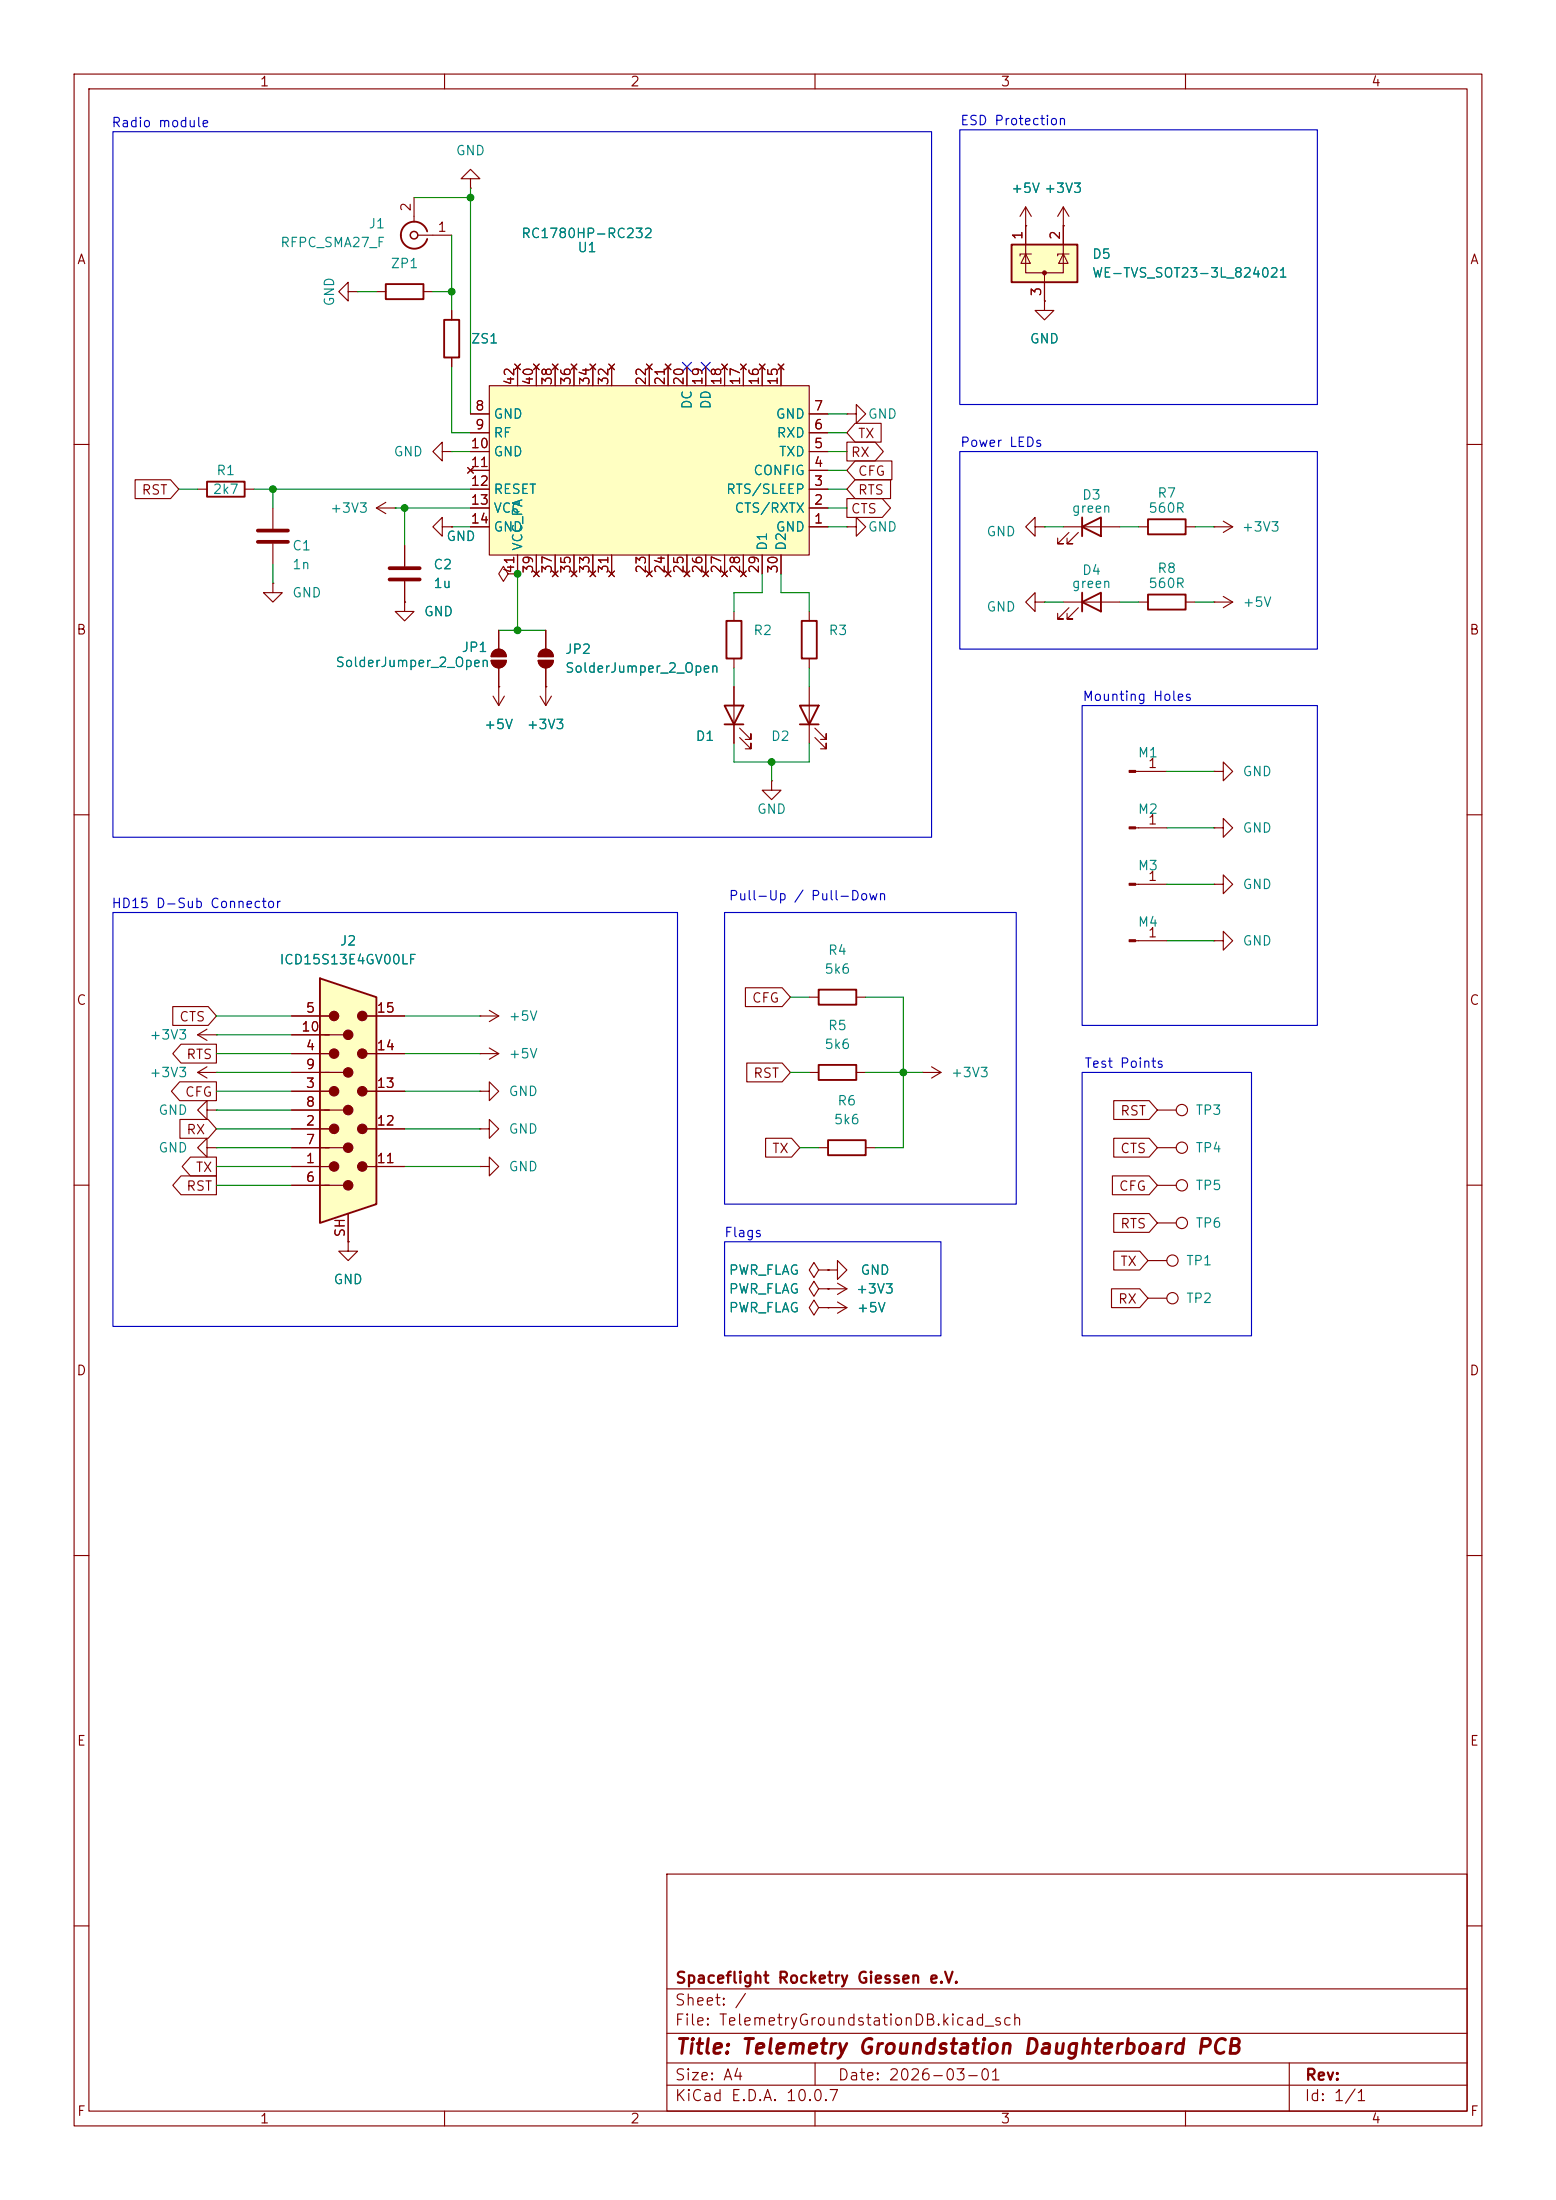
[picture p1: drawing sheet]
<svg xmlns="http://www.w3.org/2000/svg" width="210mm" height="297mm" viewBox="0 0 210 297" stroke-linecap="round" stroke-linejoin="round" font-family="sans-serif">
<path d="M0 0h210v297h-210z" fill="#fff" stroke="#fff" stroke-width=".13"/>
<g fill="none" stroke="#840000" stroke-width=".15">
<path d="M10 10h190v277h-190zM12 12h186v273h-186zM60 10v2M110 10v2M160 10v2M10 60h2M26.7 66h1.2M33 66h1.3M50.8 68.6l1.3 .7M50.8 68.6h2.5M52.1 67.8l-1.3 .8M53.3 68.6h.1"/>
<path d="M59.7 61v-1.3l-1.3 1.3 1.3 1.2v-1.2h1.3M61 61h.1M198 60h2M10 110h2M198 110h2M26.7 139.7l1.2 .8M26.7 139.7h2.5M27.9 138.9l-1.2 .8M29.2 139.7h.1M10 160h2M26.7 144.8l1.2 .7M26.7 144.8h2.5"/>
<path d="M27.9 154.9v-1.2l-1.2 1.2 1.2 1.3v-1.3h1.3M27.9 149.9v-1.3l-1.2 1.3 1.2 1.2v-1.2h1.3M27.9 144l-1.2 .8M29.2 154.9h.1M29.2 144.8h.1M29.2 149.9h.1M198 160h2M47 167.6v1.3h1.3l-1.3 1.3-1.3-1.3h1.3M47 167.6h.1M10 210h2M198 210h2M90 253h108v32h-108z"/>
<path d="M10 260h2M90 278.5h108M90 274.5h108M90 268.5h108M110 278.5v3M174 278.5v6.5M198 260h2M60 285v2M90 281.5h108M110 285v2M160 285v2"/>
</g>
<path d="M27.9 65h5.1v2.1h-5.1z" fill="none" stroke="#840000" stroke-width=".25"/>
<path d="M43.2 132.1l7.6 2.5v28l-7.6 2.5z" fill="#ffffc2"/>
<path d="M57.7 31.2a1.81 1.81 0 0 0-2.8-.9 1.81 1.81 0 0 0 0 2.9 1.81 1.81 0 0 0 2.8-.9M59.9 43.2h2.1v5.1h-2.1zM98 83.8h2.1v5.1h-2.1zM107.9 95.3h2.6l-1.3 2.5zM107.9 97.8h2.6M154.9 80.3h5.1v2h-5.1zM43.2 132.1l7.6 2.5v28l-7.6 2.5zM110.5 133.6h5.1v2h-5.1zM110.5 143.8h5.1v2h-5.1zM111.8 153.9h5v2.1h-5z" fill="none" stroke="#840000" stroke-width=".25"/>
<g fill="none" stroke="#840000" stroke-width=".15">
<path d="M47 39.4v-1.3l-1.3 1.3 1.3 1.2v-1.2h1.3M48.3 39.4h.1M55.9 26.7v3.3M56.4 31.8h4.6M61 41.9v1.3M61 48.3v1.2M114.3 55.9h1.3v-1.3l1.2 1.3-1.2 1.3v-1.3M114.3 55.9h.1M36.8 78.7v1.3h1.3l-1.3 1.3-1.2-1.3h1.2M36.8 78.7h.1M36.8 68.6v2.8M36.8 73.4v2.8"/>
<path d="M54.6 73.7v2.8M54.6 78.5v2.8M59.7 71.1v-1.2l-1.3 1.2 1.3 1.3v-1.3h1.3M61 71.1h.1M68.6 77.5l-.7-1-.6 1 .6 1 .7-1h1.2M69.8 77.5h.1M139.7 71.1v-1.2l-1.3 1.2 1.3 1.3v-1.3h1.3M141 71.1h.1M54.6 81.3v1.3h1.3l-1.3 1.2-1.3-1.2h1.3M54.6 81.3h.1M66.3 89.2h2a1.02 1.02 0 0 1-1 1 1.02 1.02 0 0 1-1-1zM66.5 94l.8 1.3"/>
<path d="M66.6 87.9a1.02 1.02 0 0 1 1.1-.2 1.02 1.02 0 0 1 .6 .9h-2l.1-.4zM67.3 92.7h.1M67.3 85.1v2.5M67.3 90.2v5.1M68.1 94l-.8 1.3M72.6 89.2h2.1a1.02 1.02 0 0 1-1 1 1.02 1.02 0 0 1-1.1-1zM72.9 94l.8 1.3M72.9 87.9a1.02 1.02 0 0 1 1.1-.2 1.02 1.02 0 0 1 .7 .9h-2.1l.1-.4zM73.7 92.7h.1M73.7 85.1v2.5M73.7 90.2v5.1M74.4 94l-.7 1.3"/>
<path d="M99.1 82.6v1.2M99.1 88.9v1.3M109.2 92.7v7.6M110 99.6l1.5 1.5v-.8v.8h-.8M110 98.3l1.5 1.5v-.7v.7h-.8M139.7 81.3v-1.3l-1.3 1.3 1.3 1.3v-1.3h1.3M141 81.3h.1M153.7 81.3h1.2M160 81.3h1.3M104.1 105.4v1.3h1.3l-1.3 1.3-1.2-1.3h1.2M104.1 105.4h.1M153.3 111.8h4.2"/>
<path d="M153.3 104.1h4.2M153.3 119.4h4.2M163.8 111.8h1.3v-1.3l1.3 1.3-1.3 1.2v-1.2M163.8 111.8h.1M163.8 104.1h1.3v-1.2l1.3 1.2-1.3 1.3v-1.3M163.8 104.1h.1M163.8 119.4h1.3v-1.3l1.3 1.3-1.3 1.3v-1.3M163.8 119.4h.1M39.4 139.7h7M39.4 137.2h5M49.5 137.2h5.1M64.8 137.2h.1"/>
<path d="M64.8 137.2h2.5M66 136.4l1.3 .8M67.3 137.2l-1.3 .7M109.2 134.6h1.3M115.6 134.6h1.2M153.3 127h4.2M163.8 127h1.3v-1.3l1.3 1.3-1.3 1.3v-1.3M163.8 127h.1M39.4 154.9h7M39.4 144.8h7M39.4 149.9h7M39.4 157.5h5"/>
<path d="M39.4 152.4h5M39.4 147.3h5M39.4 142.2h5M49.5 157.5h5.1M49.5 152.4h5.1M49.5 147.3h5.1M49.5 142.2h5.1M64.8 147.3h1.2v-1.2l1.3 1.2-1.3 1.3v-1.3M64.8 147.3h.1M64.8 142.2h.1M64.8 152.4h1.2v-1.3l1.3 1.3-1.3 1.3v-1.3M64.8 152.4h.1"/>
<path d="M64.8 157.5h1.2v-1.3l1.3 1.3-1.3 1.3v-1.3M64.8 157.5h.1M64.8 142.2h2.5M66 141.5l1.3 .7M67.3 142.2l-1.3 .8M109.2 144.8h1.3M110.5 154.9h1.3M115.6 144.8h1.2M116.8 154.9h1.3M124.5 144.8h.1M124.5 144.8h2.5M125.7 144l1.3 .8"/>
<path d="M127 144.8l-1.3 .7M156.2 149.9h2.5M39.4 160h7M47 163.8v3.8M110.5 176.5l-.6-1-.7 1 .7 1 .6-1h1.3M110.5 171.5l-.6-1.1-.7 1.1 .7 1 .6-1h1.3M110.5 174l-.6-1-.7 1 .7 1 .6-1h1.3M111.8 174h.1M111.8 176.5h.1M111.8 171.5h1.2v-1.3l1.3 1.3-1.3 1.2v-1.2M111.8 171.5h.1M111.8 174h2.5"/>
<path d="M111.8 176.5h2.5M113 173.2l1.3 .8M113 175.8l1.3 .7M114.3 174l-1.3 .8M114.3 176.5l-1.3 .8M154.9 170.2h2.6M154.9 175.3h2.6M156.2 160h2.5"/>
<circle cx="159.5" cy="149.9" r=".76"/>
<circle cx="158.2" cy="170.2" r=".76"/>
<circle cx="158.2" cy="175.3" r=".76"/>
<circle cx="159.5" cy="160" r=".76"/>
</g>
<g fill="#840000" stroke="#840000" stroke-width=".15">
<path d="M152.4 111.6h.9v.3h-.9z"/>
<path d="M72.6 89.2h2.1a1.02 1.02 0 0 1-1 1 1.02 1.02 0 0 1-1.1-1z"/>
<path d="M72.9 87.9a1.02 1.02 0 0 1 1.1-.2 1.02 1.02 0 0 1 .7 .9h-2.1l.1-.4z"/>
<path d="M152.4 126.9h.9v.2h-.9z"/>
<path d="M152.4 104h.9v.3h-.9z"/>
<path d="M152.4 119.3h.9v.2h-.9z"/>
<path d="M66.3 89.2h2a1.02 1.02 0 0 1-1 1 1.02 1.02 0 0 1-1-1z"/>
<path d="M66.6 87.9a1.02 1.02 0 0 1 1.1-.2 1.02 1.02 0 0 1 .6 .9h-2l.1-.4z"/>
<circle cx="45.1" cy="137.2" r=".63"/>
<circle cx="45.1" cy="142.2" r=".63"/>
<circle cx="45.1" cy="147.3" r=".63"/>
<circle cx="45.1" cy="152.4" r=".63"/>
<circle cx="45.1" cy="157.5" r=".63"/>
<circle cx="47" cy="139.7" r=".63"/>
<circle cx="47" cy="144.8" r=".63"/>
<circle cx="47" cy="149.9" r=".63"/>
<circle cx="47" cy="154.9" r=".63"/>
<circle cx="47" cy="160" r=".63"/>
<circle cx="48.9" cy="137.2" r=".63"/>
<circle cx="48.9" cy="142.2" r=".63"/>
<circle cx="48.9" cy="147.3" r=".63"/>
<circle cx="48.9" cy="152.4" r=".63"/>
<circle cx="48.9" cy="157.5" r=".63"/>
</g>
<path d="M34.8 71.6h4.1M34.8 73.2h4.1M52.6 76.7h4M52.6 78.2h4" fill="none" stroke="#840000" stroke-width=".51"/>
<circle cx="55.9" cy="31.8" r=".51" fill="none" stroke="#840000" stroke-width=".2"/>
<path d="M136.5 33h8.9v5.1h-8.9z" fill="#ffffc2"/>
<path d="M136.5 33h8.9v5.1h-8.9z" fill="none" stroke="#840000" stroke-width=".25"/>
<path d="M138.4 34.3v2.5h5.1v-2.5M138.4 34.3l.7 1.3h-1.3zM138.4 30.5v3.8M139.2 34.3h-1.5v.2M141 36.8v3.8M143.5 34.3l.6 1.3h-1.2zM143.5 30.5v3.8M144.3 34.3h-1.6v.2M163.8 71.1h.1M163.8 71.1h2.6M165.1 70.4l1.3 .7M166.4 71.1l-1.3 .8" fill="none" stroke="#840000" stroke-width=".15"/>
<circle cx="141" cy="36.8" r=".25" fill="#840000" stroke="#840000" stroke-width=".15"/>
<path d="M66 52.1h43.2v22.8h-43.2z" fill="#ffffc2"/>
<g fill="none" stroke="#840000" stroke-width=".15">
<path d="M50.8 39.4h1.3M57.1 39.4h1.3M63.5 24.1h1.3l-1.3-1.2-1.3 1.2h1.3v1.3M63.5 25.4h.1M138.4 30.5h.1M138.4 27.9l-.7 1.3M138.4 27.9l.8 1.3M138.4 27.9v5.1M141 38.1v2.5M143.5 30.5h.1M143.5 27.9l-.8 1.3M143.5 27.9l.8 1.3"/>
<path d="M143.5 27.9v5.1M61 41.9v1.3M61 48.3v1.2M63.5 58.4h2.5M63.5 55.9h2.5M66 52.1h43.2v22.8h-43.2zM69.5 49.1l.7 .8M69.8 49.5v2.6M70.2 49.1l-.7 .8M72 49.1l.8 .8M72.4 49.5v2.6M72.8 49.1l-.8 .8"/>
<path d="M74.5 49.1l.8 .8M74.9 49.5v2.6M75.3 49.1l-.8 .8M77.1 49.1l.8 .8M77.5 49.5v2.6M77.9 49.1l-.8 .8M79.6 49.1l.8 .8M80 49.5v2.6M80.4 49.1l-.8 .8M82.2 49.1l.7 .8M82.5 49.5v2.6M82.9 49.1l-.7 .8"/>
<path d="M87.2 49.1l.8 .8M87.6 49.5v2.6M88 49.1l-.8 .8M89.8 49.1l.8 .8M90.2 49.5v2.6M90.6 49.1l-.8 .8M92.7 49.5v2.6M95.2 49.5v2.6M97.4 49.1l.8 .8M97.8 49.5v2.6M98.2 49.1l-.8 .8M99.9 49.1l.8 .8"/>
<path d="M100.3 49.5v2.6M100.7 49.1l-.8 .8M102.5 49.1l.8 .8M102.9 49.5v2.6M103.3 49.1l-.8 .8M105 49.1l.8 .8M105.4 49.5v2.6M105.8 49.1l-.8 .8M109.2 58.4h2.6M109.2 55.9h2.6M114.3 59.7h3.8l1.1 1.3-1.1 1.2h-3.8zM115.4 57.1h3.5v2.6h-3.5l-1.1-1.3z"/>
<path d="M141 40.6v1.3h1.2l-1.2 1.3-1.3-1.3h1.3M141 40.6h.1M18.2 64.8h4.8l1.1 1.2-1.1 1.3h-4.8zM54.6 73.7v2.8M54.6 78.5v2.8M61 71.1h.1M63.1 63.1l.8 .8M63.5 71.1h2.5M63.5 68.6h2.5M63.5 66h2.5M63.5 63.5h2.5M63.5 61h2.5"/>
<path d="M63.9 63.1l-.8 .8M69.8 77.5h.1M69.8 74.9v2.6M72 77.1l.8 .8M72.4 74.9v2.6M72.8 77.1l-.8 .8M74.5 77.1l.8 .8M74.9 74.9v2.6M75.3 77.1l-.8 .8M77.1 77.1l.8 .8M77.5 74.9v2.6M77.9 77.1l-.8 .8"/>
<path d="M79.6 77.1l.8 .8M80 74.9v2.6M80.4 77.1l-.8 .8M82.2 77.1l.7 .8M82.5 74.9v2.6M82.9 77.1l-.7 .8M87.2 77.1l.8 .8M87.6 74.9v2.6M88 77.1l-.8 .8M89.8 77.1l.8 .8M90.2 74.9v2.6M90.6 77.1l-.8 .8"/>
<path d="M92.3 77.1l.8 .8M92.7 74.9v2.6M93.1 77.1l-.8 .8M94.9 77.1l.7 .8M95.2 74.9v2.6M95.6 77.1l-.7 .8M97.4 77.1l.8 .8M97.8 74.9v2.6M98.2 77.1l-.8 .8M99.9 77.1l.8 .8M100.3 74.9v2.6M100.7 77.1l-.8 .8"/>
<path d="M102.9 74.9v2.6M105.4 74.9v2.6M109.2 71.1h2.6M109.2 68.6h2.6M109.2 66h2.6M109.2 63.5h2.6M109.2 61h2.6M114.3 71.1h1.3v-1.2l1.2 1.2-1.2 1.3v-1.3M114.3 71.1h.1M114.3 67.3h4.8l1.1 1.3-1.1 1.3h-4.8zM115.4 62.2h5v2.6h-5l-1.1-1.3zM115.4 64.8h4.8v2.5h-4.8l-1.1-1.3z"/>
<path d="M143.5 71.1h7.6M144.3 71.9l-1.6 1.5h.8h-.8v-.8M145.5 71.9l-1.5 1.5h.8h-.8v-.8M153.7 71.1h1.2M160 71.1h1.3M54.6 81.3h.1M67.3 92.7h.1M67.3 85.1v2.5M67.3 90.2v2.5M73.7 92.7h.1M73.7 85.1v2.5M73.7 90.2v2.5"/>
<path d="M99.1 92.7v7.6M99.8 99.6l1.5 1.5v-.8v.8h-.7M99.8 98.3l1.5 1.5v-.7v.7h-.7M109.2 82.6v1.2M109.2 88.9v1.3M143.5 81.3h7.6M144.3 82l-1.6 1.6h.8h-.8v-.8M145.5 82l-1.5 1.6h.8h-.8v-.8M163.8 81.3h.1M163.8 81.3h2.6M165.1 80.5l1.3 .8M166.4 81.3l-1.3 .7"/>
<path d="M23.3 135.9h4.8l1.1 1.3-1.1 1.2h-4.8zM39.4 137.2h5M39.4 139.7h5M49.5 137.2h5.1M100.6 133.3h5l1.1 1.3-1.1 1.3h-5zM24.2 146h5v2.6h-5l-1.1-1.3zM24.3 151.1h3.8l1.1 1.3-1.1 1.3h-3.8zM24.4 141h4.8v2.5h-4.8l-1.1-1.3zM24.4 158.7h4.8v2.6h-4.8l-1.1-1.3zM25.7 156.2h3.5v2.6h-3.5l-1.1-1.3zM39.4 154.9h5M39.4 157.5h5"/>
<path d="M39.4 152.4h5M39.4 147.3h5M39.4 142.2h5M39.4 149.9h5M39.4 144.8h5M49.5 157.5h5.1M49.5 152.4h5.1M49.5 147.3h5.1M49.5 142.2h5.1M100.8 143.5h4.8l1.1 1.3-1.1 1.3h-4.8zM103.3 153.7h3.5l1.1 1.2-1.1 1.3h-3.5zM150.1 158.7h5l1.1 1.3-1.1 1.3h-5z"/>
<path d="M150.3 153.7h4.8l1.1 1.2-1.1 1.3h-4.8zM150.3 148.6h4.8l1.1 1.3-1.1 1.2h-4.8zM156.2 154.9h2.5M39.4 160h5M47 167.6h.1M47 163.8v3.8M111.8 174h.1M111.8 176.5h.1M111.8 171.5h.1M150 174h3.8l1.1 1.3-1.1 1.2h-3.8zM150.3 168.9h3.5l1.1 1.3-1.1 1.3h-3.5zM150.3 163.8h4.8l1.1 1.3-1.1 1.3h-4.8z"/>
<path d="M156.2 165.1h2.5"/>
<circle cx="159.5" cy="154.9" r=".76"/>
<circle cx="159.5" cy="165.1" r=".76"/>
</g>
<path d="M52.1 38.4h5v2h-5zM146 71.1l2.6-1.2v2.5zM146 69.9v2.5M154.9 70.1h5.1v2h-5.1zM97.8 95.3h2.5l-1.2 2.5zM97.8 97.8h2.5M108.2 83.8h2v5.1h-2zM146 81.3l2.6-1.3v2.6zM146 80v2.6" fill="none" stroke="#840000" stroke-width=".25"/>
<g fill="none" stroke="#008400" stroke-width=".15">
<path d="M48.3 39.4h2.5M55.9 26.7h7.6M58.4 39.4h2.6M61 31.8v10.1M63.5 25.4v30.5M61 49.5v8.9h2.5M111.8 58.4h2.5M111.8 55.9h2.5M24.1 66h2.6M34.3 66h29.2M36.8 66v2.6M36.8 76.2v2.5"/>
<path d="M53.3 68.6h10.2M54.6 68.6v5.1M61 71.1h2.5M61 61h2.5M69.8 77.5v7.6M102.9 77.5v2.5h-3.8v2.6M105.4 77.5v2.5h3.8v2.6M111.8 63.5h2.5M111.8 71.1h2.5M111.8 68.6h2.5M111.8 66h2.5M111.8 61h2.5"/>
<path d="M141 71.1h2.5M151.1 71.1h2.6M161.3 71.1h2.5M67.3 85.1h6.4M99.1 90.2v2.5M109.2 90.2v2.5M141 81.3h2.5M151.1 81.3h2.6M161.3 81.3h2.5M99.1 100.3v2.6h10.1v-2.6M104.1 102.9v2.5M157.5 104.1h6.3"/>
<path d="M157.5 119.4h6.3M157.5 111.8h6.3M29.2 137.2h10.2M29.2 139.7h10.2M54.6 137.2h10.2M106.7 134.6h2.5M116.8 134.6h5.1v20.3h-3.8M157.5 127h6.3M29.2 144.8h10.2M29.2 154.9h10.2M29.2 142.2h10.2M29.2 152.4h10.2"/>
<path d="M29.2 147.3h10.2M29.2 157.5h10.2M29.2 149.9h10.2M54.6 142.2h10.2M54.6 152.4h10.2M54.6 147.3h10.2M54.6 157.5h10.2M106.7 144.8h2.5M107.9 154.9h2.6M116.8 144.8h7.7M29.2 160h10.2"/>
</g>
<path d="M92.1 48.9l1.2 1.2M93.3 48.9l-1.2 1.2M94.6 48.9l1.3 1.2M95.9 48.9l-1.3 1.2" fill="none" stroke="#000084" stroke-width=".15"/>
<path d="M15.2 17.8h110.5v95.2h-110.5zM129.5 17.5h48.3v37.1h-48.3zM129.5 61h48.3v26.6h-48.3zM146 95.3h31.8v43.1h-31.8zM15.2 123.2h76.2v55.9h-76.2zM97.8 123.2h39.4v39.4h-39.4zM146 144.8h22.9v35.5h-22.9zM97.8 167.6h29.2v12.7h-29.2z" fill="none" stroke="#0000c2" stroke-width=".15"/>
<g fill="#008400" stroke="#008400" stroke-width=".13">
<circle cx="104.1" cy="102.9" r=".46"/>
<circle cx="36.8" cy="66" r=".46"/>
<circle cx="54.6" cy="68.6" r=".46"/>
<circle cx="69.8" cy="77.5" r=".46"/>
<circle cx="69.8" cy="85.1" r=".46"/>
<circle cx="121.9" cy="144.8" r=".46"/>
<circle cx="63.5" cy="26.7" r=".46"/>
<circle cx="61" cy="39.4" r=".46"/>
</g>
<text font-size="2" fill="#840000" x="91" y="277.8">Title: Telemetry Groundstation Daughterboard PCB</text>
<g font-size="1.5" fill="#840000">
<text x="91.1" y="268.1">Spaceflight Rocketry Giessen e.V.</text>
<text x="91" y="273.8">File: TelemetryGroundstationDB.kicad_sch</text>
<text x="91" y="271.1">Sheet: /</text>
<text x="91" y="281.2">Size: A4</text>
<text x="113" y="281.2">Date: 2026-03-01</text>
<text x="176.1" y="281.2">Rev:</text>
<text x="91" y="284">KiCad E.D.A. 10.0.7</text>
<text x="176" y="284">Id: 1/1</text>
</g>
<g font-size="1.3" fill="#840000">
<text x="35" y="12">1</text>
<text x="85" y="12">2</text>
<text x="135" y="12">3</text>
<text x="185" y="12">4</text>
<text x="55.7" y="28.7" transform="rotate(-90 55.7 28.7)">2</text>
<text x="10.3" y="36">A</text>
<text x="59" y="31.6">1</text>
<text x="138.3" y="32.5" transform="rotate(-90 138.3 32.5)">1</text>
<text x="143.4" y="32.5" transform="rotate(-90 143.4 32.5)">2</text>
<text x="198.3" y="36">A</text>
<text x="140.8" y="40.1" transform="rotate(-90 140.8 40.1)">3</text>
<text x="69.7" y="52.1" transform="rotate(-90 69.7 52.1)">42</text>
<text x="72.3" y="52.1" transform="rotate(-90 72.3 52.1)">40</text>
<text x="74.8" y="52.1" transform="rotate(-90 74.8 52.1)">38</text>
<text x="77.3" y="52.1" transform="rotate(-90 77.3 52.1)">36</text>
<text x="79.9" y="52.1" transform="rotate(-90 79.9 52.1)">34</text>
<text x="82.4" y="52.1" transform="rotate(-90 82.4 52.1)">32</text>
<text x="87.5" y="52.1" transform="rotate(-90 87.5 52.1)">22</text>
<text x="90" y="52.1" transform="rotate(-90 90 52.1)">21</text>
<text x="92.6" y="52.1" transform="rotate(-90 92.6 52.1)">20</text>
<text x="95.1" y="52.1" transform="rotate(-90 95.1 52.1)">19</text>
<text x="97.7" y="52.1" transform="rotate(-90 97.7 52.1)">18</text>
<text x="100.2" y="52.1" transform="rotate(-90 100.2 52.1)">17</text>
<text x="102.7" y="52.1" transform="rotate(-90 102.7 52.1)">16</text>
<text x="105.3" y="52.1" transform="rotate(-90 105.3 52.1)">15</text>
<text x="64" y="55.7">8</text>
<text x="64" y="58.3">9</text>
<text x="109.8" y="58.3">6</text>
<text x="109.8" y="55.7">7</text>
<text x="115.7" y="59.5">TX</text>
<text x="63.4" y="60.8">10</text>
<text x="63.4" y="63.4">11</text>
<text x="63.4" y="65.9">12</text>
<text x="109.8" y="65.9">3</text>
<text x="109.8" y="63.4">4</text>
<text x="109.8" y="60.8">5</text>
<text x="114.7" y="62">RX</text>
<text x="115.7" y="64.6">CFG</text>
<text x="19" y="67.1">RST</text>
<text x="63.4" y="68.4">13</text>
<text x="63.4" y="71">14</text>
<text x="109.8" y="71">1</text>
<text x="109.8" y="68.4">2</text>
<text x="114.7" y="69.6">CTS</text>
<text x="115.7" y="67.1">RTS</text>
<text x="69.7" y="77.5" transform="rotate(-90 69.7 77.5)">41</text>
<text x="72.3" y="77.5" transform="rotate(-90 72.3 77.5)">39</text>
<text x="74.8" y="77.5" transform="rotate(-90 74.8 77.5)">37</text>
<text x="77.3" y="77.5" transform="rotate(-90 77.3 77.5)">35</text>
<text x="79.9" y="77.5" transform="rotate(-90 79.9 77.5)">33</text>
<text x="82.4" y="77.5" transform="rotate(-90 82.4 77.5)">31</text>
<text x="87.5" y="77.5" transform="rotate(-90 87.5 77.5)">23</text>
<text x="90" y="77.5" transform="rotate(-90 90 77.5)">24</text>
<text x="92.6" y="77.5" transform="rotate(-90 92.6 77.5)">25</text>
<text x="95.1" y="77.5" transform="rotate(-90 95.1 77.5)">26</text>
<text x="97.7" y="77.5" transform="rotate(-90 97.7 77.5)">27</text>
<text x="100.2" y="77.5" transform="rotate(-90 100.2 77.5)">28</text>
<text x="102.7" y="77.5" transform="rotate(-90 102.7 77.5)">29</text>
<text x="105.3" y="77.5" transform="rotate(-90 105.3 77.5)">30</text>
<text x="10.2" y="86">B</text>
<text x="198.2" y="86">B</text>
<text x="154.8" y="104">1</text>
<text x="154.8" y="111.6">1</text>
<text x="154.8" y="119.2">1</text>
<text x="154.8" y="126.9">1</text>
<text x="10.2" y="136">C</text>
<text x="41.2" y="137">5</text>
<text x="50.7" y="137">15</text>
<text x="101.4" y="135.7">CFG</text>
<text x="198.2" y="136">C</text>
<text x="24.1" y="138.2">CTS</text>
<text x="25.1" y="143.3">RTS</text>
<text x="40.6" y="139.6">10</text>
<text x="41.2" y="142.1">4</text>
<text x="50.7" y="142.1">14</text>
<text x="24.9" y="148.4">CFG</text>
<text x="41.2" y="147.2">3</text>
<text x="41.2" y="149.7">8</text>
<text x="41.2" y="144.6">9</text>
<text x="50.7" y="147.2">13</text>
<text x="101.6" y="145.8">RST</text>
<text x="25.1" y="153.5">RX</text>
<text x="41.2" y="152.3">2</text>
<text x="41.2" y="154.8">7</text>
<text x="50.7" y="152.3">12</text>
<text x="104.1" y="156">TX</text>
<text x="151.1" y="156">CTS</text>
<text x="151.1" y="150.9">RST</text>
<text x="25.1" y="161.1">RST</text>
<text x="26.3" y="158.5">TX</text>
<text x="41.2" y="157.3">1</text>
<text x="41.2" y="159.9">6</text>
<text x="50.7" y="157.3">11</text>
<text x="150.9" y="161.1">CFG</text>
<text x="46.9" y="167.1" transform="rotate(-90 46.9 167.1)">SH</text>
<text x="151.1" y="166.2">RTS</text>
<text x="151.1" y="171.2">TX</text>
<text x="150.8" y="176.3">RX</text>
<text x="10.2" y="186">D</text>
<text x="198.2" y="186">D</text>
<text x="10.3" y="236">E</text>
<text x="198.3" y="236">E</text>
<text x="10.3" y="286">F</text>
<text x="35" y="287">1</text>
<text x="85" y="287">2</text>
<text x="135" y="287">3</text>
<text x="185" y="287">4</text>
<text x="198.3" y="286">F</text>
</g>
<g font-size="1.3" fill="#0000c2">
<text x="15" y="17.5">Radio module</text>
<text x="129.5" y="17.2">ESD Protection</text>
<text x="129.5" y="60.7">Power LEDs</text>
<text x="146" y="94.9">Mounting Holes</text>
<text x="15" y="122.9">HD15 D-Sub Connector</text>
<text x="98.3" y="121.9">Pull-Up / Pull-Down</text>
<text x="146.3" y="144.5">Test Points</text>
<text x="97.7" y="167.3">Flags</text>
</g>
<g font-size="1.3" fill="#008484">
<text x="61.4" y="21.3">GND</text>
<text x="136.4" y="26.4">+5V +3V3</text>
<text x="37.7" y="33.7">RFPC_SMA27_F</text>
<text x="49.7" y="31.2">J1</text>
<text x="70.3" y="32.5">RC1780HP-RC232</text>
<text x="77.9" y="34.4">U1</text>
<text x="147.3" y="35.3">D5</text>
<text x="45.4" y="41.4" transform="rotate(-90 45.4 41.4)">GND</text>
<text x="52.6" y="36.5">ZP1</text>
<text x="147.3" y="37.8">WE-TVS_SOT23-3L_824021</text>
<text x="63.5" y="46.7">ZS1</text>
<text x="138.9" y="46.7">GND</text>
<text x="66.5" y="56.8">GND</text>
<text x="66.5" y="59.4">RF</text>
<text x="93.7" y="55.3" transform="rotate(-90 93.7 55.3)">DC</text>
<text x="96.2" y="55.3" transform="rotate(-90 96.2 55.3)">DD</text>
<text x="104.6" y="56.8">GND</text>
<text x="104.7" y="59.4">RXD</text>
<text x="117" y="56.8">GND</text>
<text x="29.1" y="64.5">R1</text>
<text x="53" y="61.9">GND</text>
<text x="66.5" y="61.9">GND</text>
<text x="101.6" y="64.5">CONFIG</text>
<text x="105" y="61.9">TXD</text>
<text x="28.6" y="67">2k7</text>
<text x="44.5" y="69.5">+3V3</text>
<text x="66.5" y="67">RESET</text>
<text x="66.5" y="69.5">VCC</text>
<text x="97.9" y="67">RTS/SLEEP</text>
<text x="99.1" y="69.5">CTS/RXTX</text>
<text x="144.6" y="69.5">green</text>
<text x="146" y="67.8">D3</text>
<text x="154.9" y="69.5">560R</text>
<text x="156.1" y="67.5">R7</text>
<text x="39.4" y="74.6">C1</text>
<text x="39.4" y="77.2">1n</text>
<text x="58.4" y="77.2">C2</text>
<text x="60.2" y="73.4">GND</text>
<text x="66.5" y="72.1">GND</text>
<text x="70.8" y="74.4" transform="rotate(-90 70.8 74.4)">VCC_PA</text>
<text x="103.8" y="74.4" transform="rotate(-90 103.8 74.4)">D1</text>
<text x="104.6" y="72.1">GND</text>
<text x="106.4" y="74.4" transform="rotate(-90 106.4 74.4)">D2</text>
<text x="117" y="72.1">GND</text>
<text x="133.1" y="72.7">GND</text>
<text x="146" y="77.9">D4</text>
<text x="156.1" y="77.7">R8</text>
<text x="167.5" y="72.1">+3V3</text>
<text x="39.4" y="81">GND</text>
<text x="57.1" y="83.5">GND</text>
<text x="58.4" y="79.7">1u</text>
<text x="133.1" y="82.9">GND</text>
<text x="144.6" y="79.7">green</text>
<text x="154.9" y="79.7">560R</text>
<text x="167.6" y="82.2">+5V</text>
<text x="62.2" y="88.3">JP1</text>
<text x="76.2" y="88.6">JP2</text>
<text x="101.6" y="86.1">R2</text>
<text x="111.7" y="86.1">R3</text>
<text x="45.2" y="90.4">SolderJumper_2_Open</text>
<text x="76.2" y="91.1">SolderJumper_2_Open</text>
<text x="65.2" y="98.8">+5V</text>
<text x="71" y="98.8">+3V3</text>
<text x="93.8" y="100.3">D1</text>
<text x="104" y="100.3">D2</text>
<text x="153.5" y="102.6">M1</text>
<text x="167.6" y="105.1">GND</text>
<text x="102.1" y="110.2">GND</text>
<text x="153.5" y="110.2">M2</text>
<text x="167.6" y="112.7">GND</text>
<text x="153.5" y="117.8">M3</text>
<text x="153.5" y="125.4">M4</text>
<text x="167.6" y="120.3">GND</text>
<text x="37.6" y="130.5">ICD15S13E4GV00LF</text>
<text x="45.8" y="128">J2</text>
<text x="111.2" y="131.8">5k6</text>
<text x="111.7" y="129.2">R4</text>
<text x="167.6" y="128">GND</text>
<text x="20.1" y="140.7">+3V3</text>
<text x="68.6" y="138.1">+5V</text>
<text x="68.6" y="143.2">+5V</text>
<text x="111.2" y="141.9">5k6</text>
<text x="111.7" y="139.4">R5</text>
<text x="20.1" y="145.7">+3V3</text>
<text x="68.6" y="148.3">GND</text>
<text x="112.9" y="149.6">R6</text>
<text x="128.3" y="145.7">+3V3</text>
<text x="21.3" y="155.9">GND</text>
<text x="21.3" y="150.8">GND</text>
<text x="68.6" y="153.4">GND</text>
<text x="112.4" y="152.1">5k6</text>
<text x="161.3" y="150.8">TP3</text>
<text x="161.3" y="155.9">TP4</text>
<text x="68.6" y="158.4">GND</text>
<text x="161.3" y="161">TP5</text>
<text x="161.3" y="166.1">TP6</text>
<text x="44.9" y="173.7">GND</text>
<text x="98.3" y="172.4">PWR_FLAG</text>
<text x="116" y="172.4">GND</text>
<text x="160" y="171.1">TP1</text>
<text x="98.3" y="177.5">PWR_FLAG</text>
<text x="98.3" y="175">PWR_FLAG</text>
<text x="115.4" y="175">+3V3</text>
<text x="115.6" y="177.5">+5V</text>
<text x="160" y="176.2">TP2</text>
</g>
</svg>
